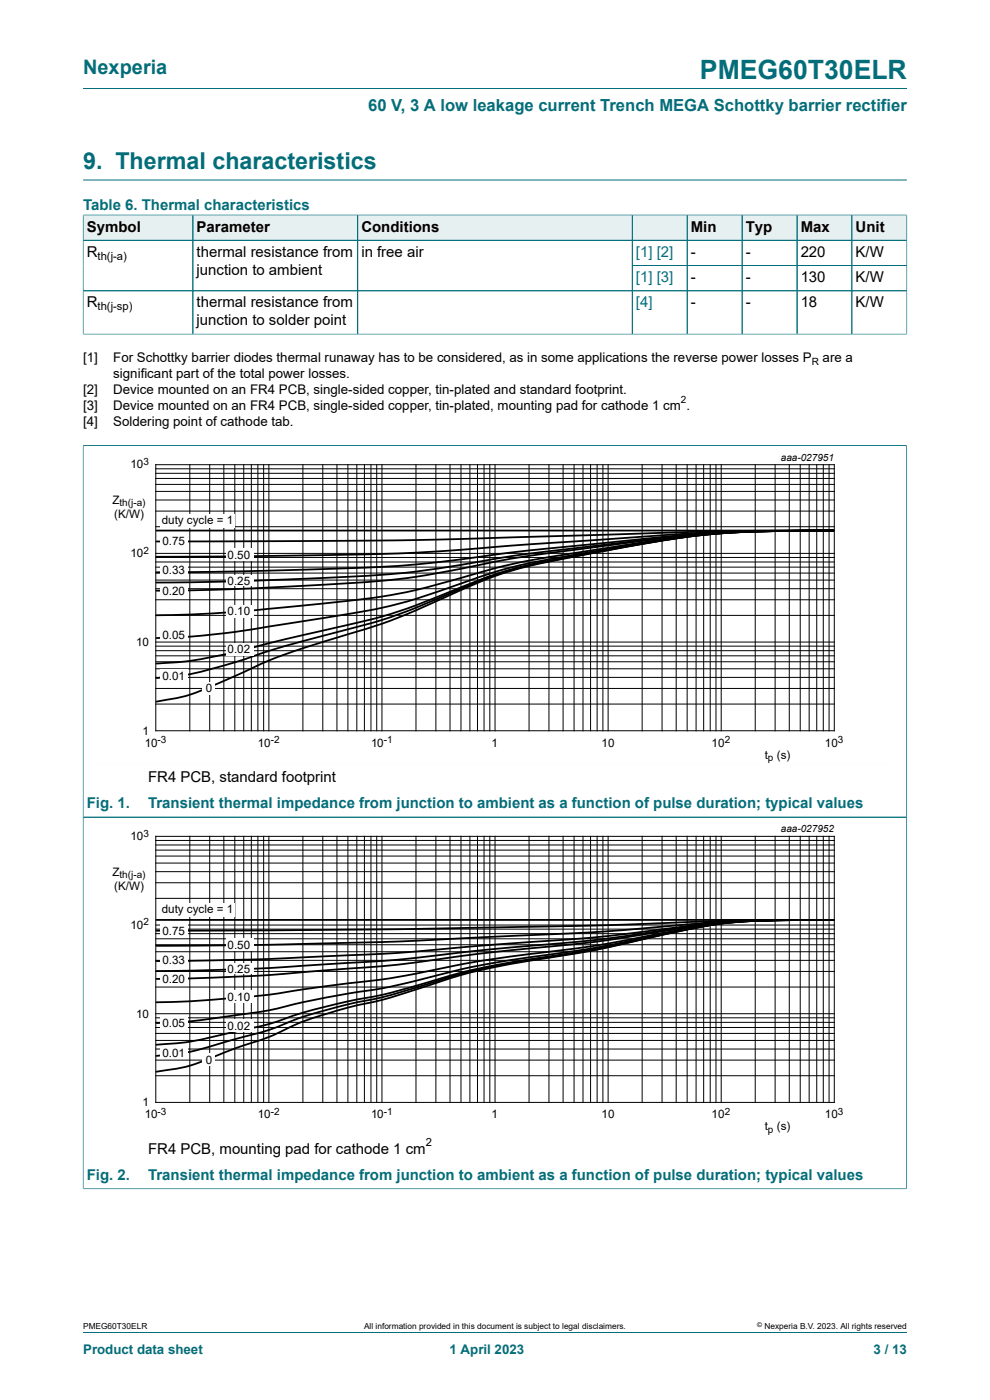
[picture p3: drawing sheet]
<svg xmlns="http://www.w3.org/2000/svg" width="210mm" height="297mm" viewBox="0 0 210 297" stroke-linecap="round" stroke-linejoin="round" font-family="sans-serif">
<path d="M17.6 18.8h174.8M17.6 38.2h174.8" fill="none" stroke="#036e7a" stroke-width=".21"/>
<path d="M17.7 45.7h23.2v5.2h-23.2z" fill="#e6f0f1"/>
<path d="M17.6 45.5v5.5h23.3v-5.4h-23.3" fill="none" stroke="#036e7a" stroke-width=".21"/>
<path d="M41 45.7h34.8v5.2h-34.8z" fill="#e6f0f1"/>
<path d="M40.9 45.6h35v5.4h-35z" fill="none" stroke="#036e7a" stroke-width=".21"/>
<path d="M75.9 45.7h58.1v5.2h-58.1z" fill="#e6f0f1"/>
<path d="M75.9 45.6h58.2v5.4h-58.2z" fill="none" stroke="#036e7a" stroke-width=".21"/>
<path d="M134.2 45.7h11.5v5.2h-11.5z" fill="#e6f0f1"/>
<path d="M134.1 45.6h11.7v5.4h-11.7z" fill="none" stroke="#036e7a" stroke-width=".21"/>
<path d="M145.8 45.7h11.5v5.2h-11.5z" fill="#e6f0f1"/>
<path d="M145.8 45.6h11.6v5.4h-11.6z" fill="none" stroke="#036e7a" stroke-width=".21"/>
<path d="M157.5 45.7h11.5v5.2h-11.5z" fill="#e6f0f1"/>
<path d="M157.4 45.6h11.7v5.4h-11.7z" fill="none" stroke="#036e7a" stroke-width=".21"/>
<path d="M169.1 45.7h11.5v5.2h-11.5z" fill="#e6f0f1"/>
<path d="M169.1 45.6h11.6v5.4h-11.6z" fill="none" stroke="#036e7a" stroke-width=".21"/>
<path d="M180.8 45.7h11.5v5.2h-11.5z" fill="#e6f0f1"/>
<g fill="none" stroke="#036e7a" stroke-width=".21">
<path d="M17.6 51h174.8M17.6 45.7v25.2M17.7 45.6h174.7M40.9 45.7v25.2M75.9 45.7v25.2M134.1 56.3h58.3M134.1 45.7v25.2M145.8 45.7v25.2M157.4 45.7v25.2M169.1 45.7v25.2M180.7 45.6v25.3M192.4 45.5v25.4"/>
<path d="M17.6 70.9h174.8M17.6 61.7h174.8M17.6 94.5h174.8M192.3 94.4v79h-174.7v-79"/>
</g>
<path d="M20.3 95.8h169.4v66.3h-169.4z" fill="none" stroke="#fefefe" stroke-width=".21"/>
<g fill="none" stroke="#000" stroke-width=".21">
<path d="M33 98.6h144v56.4h-144zM33 99.5h144M40.3 98.6v56.4M44.5 98.6v56.4M47.5 98.6v56.4M49.8 98.6v56.4M51.7 98.6v56.4M53.3 98.6v56.4M54.7 98.6v56.4M55.9 98.6v56.4M57 98.6v56.4M64.3 98.6v56.4"/>
<path d="M68.5 98.6v56.4M71.5 98.6v56.4M73.8 98.6v56.4M75.7 98.6v56.4M77.3 98.6v56.4M78.7 98.6v56.4M79.9 98.6v56.4M81 98.6v56.4M88.2 98.6v56.4M92.5 98.6v56.4M95.5 98.6v56.4M97.8 98.6v56.4"/>
<path d="M99.7 98.6v56.4M101.3 98.6v56.4M102.7 98.6v56.4M103.9 98.6v56.4M105 98.6v56.4M112.2 98.6v56.4M116.4 98.6v56.4M119.4 98.6v56.4M121.8 98.6v56.4M123.7 98.6v56.4M125.3 98.6v56.4M126.7 98.6v56.4"/>
<path d="M127.9 98.6v56.4M129 98.6v56.4M136.2 98.6v56.4M140.4 98.6v56.4M143.4 98.6v56.4M145.8 98.6v56.4M147.7 98.6v56.4M149.3 98.6v56.4M150.7 98.6v56.4M151.9 98.6v56.4M153 98.6v56.4M160.2 98.6v56.4"/>
<path d="M164.4 98.6v56.4M167.4 98.6v56.4M169.7 98.6v56.4M171.6 98.6v56.4M173.2 98.6v56.4M174.6 98.6v56.4M175.9 98.6v56.4M33 119.2h144M33 118.3h144M33 117.4h144M33 111.7h144M33 108.4h144"/>
<path d="M33 106.1h144M33 104.2h144M33 102.8h144M33 101.5h144M33 100.4h144M33 139.1h144M33 138h144M33 137.1h144M33 136.2h144M33 130.6h144M33 127.2h144M33 124.9h144"/>
<path d="M33 123.1h144M33 121.6h144M33 120.3h144M33 149.4h144M33 146.1h144M33 143.7h144M33 141.9h144M33 140.4h144"/>
</g>
<path d="M34 109h15.9v2.9h-15.9z" fill="#fefefe"/>
<path d="M33.2 112.6h143.6M176.8 112.6l-27 .2-63.3 1.8-53.3 .3M176.8 112.6l-17.6 .1-10.9 .4-37 2.4-15.3 1.3-10.3 .6-23.9 .5-28.6 .2M176.8 112.6l-18.5 .1-11.7 .7-34.4 3.4-18.2 2.3-10.6 1-10.4 .5-19.7 .6-20.1 .2M176.8 112.6l-18.5 .2-11.7 .7-34.4 4-15.3 2.5a235 235 0 0 1-33.5 2.8l-15.3 .6-14.9 .2M176.8 112.6l-18.5 .2-7 .3-5.6 .5-33.5 4.3-7.2 1.3-7.2 1.5a183.1 183.1 0 0 1-31.7 3.5l-17 .8-15.9 .3M176.8 112.6l-16.7 .1-10.3 .6-9.9 1.2-19 3a141.5 141.5 0 0 0-24.9 5.6 129 129 0 0 1-27.9 5l-19 1.8-8.7 .5-7.2 .1M176.8 112.6l-13.9 .1-7.7 .3a281.3 281.3 0 0 0-30.9 4.3l-2.6 .4a115.3 115.3 0 0 0-26.7 7 113.7 113.7 0 0 1-25.9 6.3l-12 1.9a152.1 152.1 0 0 1-23.9 2.5M176.8 112.6l-13.9 .1-6.9 .2a244.8 244.8 0 0 0-30.9 4.4l-2.5 .5a101.5 101.5 0 0 0-21.4 5.5l-3.4 1.3a120.2 120.2 0 0 1-21.4 7.4l-18.5 4.2a120.3 120.3 0 0 1-20.9 4.3l-3.8 .3M176.8 112.6l-13.9 .1-6.9 .2a239.9 239.9 0 0 0-30.9 4.5l-2.5 .5a104.5 104.5 0 0 0-19.9 5l-5.8 2.3a126.2 126.2 0 0 1-26.8 9.3l-4.9 1.3a198.2 198.2 0 0 0-16.1 4.9 57.6 57.6 0 0 1-15.9 3.1M176.8 112.6l-13.9 .1-6.9 .2a235.4 235.4 0 0 0-30.9 4.6l-2.5 .4a99.8 99.8 0 0 0-19.9 5.2l-6.7 2.9a132.3 132.3 0 0 1-24.9 9.4 117.4 117.4 0 0 0-22 8.4l-1.9 .8a40.4 40.4 0 0 1-14 4.2" fill="none" stroke="#000" stroke-width=".38"/>
<g fill="#fefefe">
<path d="M43 144.7h2.6v2.6h-2.6z"/>
<path d="M34 142h5.9v2.6h-5.9z"/>
<path d="M47.9 136.4h5.8v2.6h-5.8z"/>
<path d="M34 133.3h5.9v2.6h-5.9z"/>
<path d="M47.9 128.4h5.8v2.6h-5.8z"/>
<path d="M34 124h5.9v2.6h-5.9z"/>
<path d="M47.9 121.9h5.8v2.3h-5.8z"/>
<path d="M34 119.6h5.9v2.6h-5.9z"/>
<path d="M47.9 116.3h5.8v2.6h-5.8z"/>
<path d="M34 113.4h5.9v2.6h-5.9z"/>
</g>
<path d="M17.6 252.2h174.8M17.6 252.3v-78.9h174.7v78.9" fill="none" stroke="#036e7a" stroke-width=".21"/>
<path d="M20.3 174.6h169.4v66.3h-169.4z" fill="none" stroke="#fefefe" stroke-width=".21"/>
<g fill="none" stroke="#000" stroke-width=".21">
<path d="M33 177.4h144v56.5h-144zM33 179.3h144M33 178.3h144M40.3 177.4v56.5M44.5 177.4v56.5M47.5 177.4v56.5M49.8 177.4v56.5M51.7 177.4v56.5M53.3 177.4v56.5M54.7 177.4v56.5M55.9 177.4v56.5M57 177.4v56.5"/>
<path d="M64.3 177.4v56.5M68.5 177.4v56.5M71.5 177.4v56.5M73.8 177.4v56.5M75.7 177.4v56.5M77.3 177.4v56.5M78.7 177.4v56.5M79.9 177.4v56.5M81 177.4v56.5M88.2 177.4v56.5M92.5 177.4v56.5M95.5 177.4v56.5"/>
<path d="M97.8 177.4v56.5M99.7 177.4v56.5M101.3 177.4v56.5M102.7 177.4v56.5M103.9 177.4v56.5M105 177.4v56.5M112.2 177.4v56.5M116.4 177.4v56.5M119.4 177.4v56.5M121.8 177.4v56.5M123.7 177.4v56.5M125.3 177.4v56.5"/>
<path d="M126.7 177.4v56.5M127.9 177.4v56.5M129 177.4v56.5M136.2 177.4v56.5M140.4 177.4v56.5M143.4 177.4v56.5M145.8 177.4v56.5M147.7 177.4v56.5M149.3 177.4v56.5M150.7 177.4v56.5M151.9 177.4v56.5M153 177.4v56.5"/>
<path d="M160.2 177.4v56.5M164.4 177.4v56.5M167.4 177.4v56.5M169.7 177.4v56.5M171.6 177.4v56.5M173.2 177.4v56.5M174.6 177.4v56.5M175.9 177.4v56.5M33 199.2h144M33 198.1h144M33 197.1h144M33 196.2h144"/>
<path d="M33 190.6h144M33 187.3h144M33 184.9h144M33 183.1h144M33 181.6h144M33 180.3h144M33 219.2h144M33 218h144M33 216.9h144M33 215.9h144M33 215.1h144M33 209.4h144"/>
<path d="M33 206.1h144M33 203.7h144M33 201.9h144M33 200.4h144M33 228.2h144M33 224.9h144M33 222.5h144M33 220.7h144"/>
</g>
<path d="M34 191.7h15.9v2.9h-15.9z" fill="#fefefe"/>
<path d="M33.2 195.2h143.6M176.8 195.2l-21.6 .1-28.6 1-40.1 .8-53.3 .3M176.8 195.2h-14.9l-7.5 .3-27.8 2.2-41.7 2-28.6 .7-23.1 .2M176.8 195.2h-13a173.1 173.1 0 0 0-25.9 2.3l-12.8 1.4-21.7 1.6-20.8 1.8-26.3 1.2-23.1 .4M176.8 195.2h-11a143.7 143.7 0 0 0-26.9 2.5l-13 1.8-22.5 2-20.8 2.2-26.3 1.7-15 .5-8.1 .1M176.8 195.2h-10a133.6 133.6 0 0 0-27.9 2.6l-13 2-22.5 2.3-16 2.2-6.3 .7-25.5 1.9-14.3 .6-8.1 .2M176.8 195.2h-9a113.6 113.6 0 0 0-27.9 2.9l-12.5 2.3-23.2 3.1-6.4 1.1-5.8 1.2a152.1 152.1 0 0 1-19.9 3l-6.9 1a228.8 228.8 0 0 1-29.7 2.8h-2.3M176.8 195.2h-8.1a108.1 108.1 0 0 0-28.8 3.1l-14 2.8-17.8 2.6a164.9 164.9 0 0 0-20.7 4.6 117.8 117.8 0 0 1-14.4 2.6 219 219 0 0 0-16.7 3.6l-4.6 .6a125.9 125.9 0 0 1-18.5 1.9M176.8 195.2h-8.1a103.8 103.8 0 0 0-28.8 3.2l-14 3-17.1 2.7a126.9 126.9 0 0 0-20.5 5 99.3 99.3 0 0 1-14.5 3.3 113.1 113.1 0 0 0-16.7 4.8l-4.6 1.1a169.4 169.4 0 0 1-14.7 3l-4.6 .3M176.8 195.2h-8.1a102.5 102.5 0 0 0-28.8 3.2l-14 3.1-16.3 2.6a119.7 119.7 0 0 0-21.3 5.4 98.6 98.6 0 0 1-14.5 3.6 91.8 91.8 0 0 0-16.7 5.4l-9 2.4a50.9 50.9 0 0 1-14.9 3.1M176.8 195.2h-8.1a101.2 101.2 0 0 0-28.8 3.3l-14 3.1-16.3 2.7a111.9 111.9 0 0 0-21.3 5.6 97.6 97.6 0 0 1-14.5 3.8 73 73 0 0 0-16.7 6.3 181 181 0 0 0-15.8 5.8 46.2 46.2 0 0 1-8.1 1.6" fill="none" stroke="#000" stroke-width=".38"/>
<g fill="#fefefe">
<path d="M43 223.6h2.6v2.5h-2.6z"/>
<path d="M34 221.9h5.9v2.6h-5.9z"/>
<path d="M47.9 216.3h5.8v2.6h-5.8z"/>
<path d="M34 215.7h5.9v2.6h-5.9z"/>
<path d="M47.9 210h5.8v2.6h-5.8z"/>
<path d="M34 206.4h5.9v2.5h-5.9z"/>
<path d="M47.9 204.3h5.8v2.3h-5.8z"/>
<path d="M34 202.4h5.9v2.6h-5.9z"/>
<path d="M47.9 199h5.8v2.6h-5.8z"/>
<path d="M34 196.1h5.9v2.6h-5.9z"/>
</g>
<path d="M17.6 94.6v157.5M17.7 94.5h174.6M192.3 94.6v157.5M17.7 173.4h174.6M17.7 252.2h174.6M17.6 282.6h174.8" fill="none" stroke="#036e7a" stroke-width=".21"/>
<text font-size="5.6" fill="#036e7a" x="148.5" y="16.8">PMEG60T30ELR</text>
<text font-size="4.9" fill="#036e7a" x="17.6" y="35.9">9. Thermal characteristics</text>
<text font-size="4.2" fill="#036e7a" x="17.6" y="15.6">Nexperia</text>
<text font-size="3.5" fill="#036e7a" x="78.1" y="23.7">60 V, 3 A low leakage current Trench MEGA Schottky barrier rectifier</text>
<g font-size="3.2" fill="#036e7a">
<text x="17.6" y="44.5">Table 6. Thermal characteristics</text>
<text x="18.4" y="171.5">Fig. 1.</text>
<text x="31.4" y="171.5">Transient thermal impedance from junction to ambient as a function of pulse duration; typical values</text>
<text x="18.4" y="250.3">Fig. 2.</text>
<text x="31.4" y="250.3">Transient thermal impedance from junction to ambient as a function of pulse duration; typical values</text>
</g>
<g font-size="3.2">
<text x="18.4" y="49.1">Symbol</text>
<text x="41.7" y="49.1">Parameter</text>
<text x="76.7" y="49.1">Conditions</text>
<text x="146.5" y="49.1">Min</text>
<text x="158.2" y="49.1">Typ</text>
<text x="169.8" y="49.1">Max</text>
<text x="181.5" y="49.1">Unit</text>
<text x="18.4" y="54.5">R</text>
<text x="41.7" y="54.5">thermal resistance from</text>
<text x="41.7" y="58.3">junction to ambient</text>
<text x="76.7" y="54.5">in free air</text>
<text x="146.5" y="54.5">-</text>
<text x="146.5" y="59.8">-</text>
<text x="158.2" y="54.5">-</text>
<text x="158.2" y="59.8">-</text>
<text x="169.8" y="54.5">220</text>
<text x="169.8" y="59.8">130</text>
<text x="181.5" y="54.5">K/W</text>
<text x="181.5" y="59.8">K/W</text>
<text x="18.4" y="65.2">R</text>
<text x="41.7" y="65.2">thermal resistance from</text>
<text x="146.5" y="65.2">-</text>
<text x="158.2" y="65.2">-</text>
<text x="169.8" y="65.2">18</text>
<text x="181.5" y="65.2">K/W</text>
<text x="41.7" y="69">junction to solder point</text>
<text x="31.4" y="165.9">FR4 PCB, standard footprint</text>
<text x="31.4" y="244.8">FR4 PCB, mounting pad for cathode 1 cm</text>
</g>
<g font-size="3.2" fill="#00f">
<text x="134.9" y="54.5">[1] [2]</text>
<text x="134.9" y="59.8">[1] [3]</text>
<text x="134.9" y="65.2">[4]</text>
</g>
<g font-size="2.8">
<text x="17.6" y="76.8">[1]</text>
<text x="24" y="76.8">For Schottky barrier diodes thermal runaway has to be considered, as in some applications the reverse power losses P</text>
<text x="174.5" y="76.8">are a</text>
<text x="17.6" y="83.6">[2]</text>
<text x="24" y="80.2">significant part of the total power losses.</text>
<text x="24" y="83.6">Device mounted on an FR4 PCB, single-sided copper, tin-plated and standard footprint.</text>
<text x="17.6" y="87">[3]</text>
<text x="24" y="87">Device mounted on an FR4 PCB, single-sided copper, tin-plated, mounting pad for cathode 1 cm .</text>
<text x="17.6" y="90.4">[4]</text>
<text x="24" y="90.4">Soldering point of cathode tab.</text>
</g>
<g font-size="2.8" fill="#036e7a">
<text x="17.6" y="287.2">Product data sheet</text>
<text x="95.4" y="287.2">1 April 2023</text>
<text x="185.3" y="287.2">3 / 13</text>
</g>
<g font-size="2.5">
<text x="27.6" y="99.4">10</text>
<text x="23.8" y="106.9">Z</text>
<text x="24.2" y="109.9">(K/W)</text>
<text x="34.3" y="111.1">duty cycle = 1</text>
<text x="27.6" y="118.2">10</text>
<text x="34.4" y="115.6">0.75</text>
<text x="48.3" y="118.5">0.50</text>
<text x="34.4" y="121.9">0.33</text>
<text x="48.3" y="124">0.25</text>
<text x="34.4" y="126.2">0.20</text>
<text x="48.3" y="130.6">0.10</text>
<text x="28.9" y="137">10</text>
<text x="34.4" y="135.6">0.05</text>
<text x="48.3" y="138.6">0.02</text>
<text x="34.4" y="144.2">0.01</text>
<text x="43.6" y="146.9">0</text>
<text x="30.3" y="155.8">1</text>
<text x="30.7" y="158.4">10</text>
<text x="54.7" y="158.4">10</text>
<text x="78.7" y="158.4">10</text>
<text x="104.3" y="158.4">1</text>
<text x="127.6" y="158.4">10</text>
<text x="151" y="158.4">10</text>
<text x="162.3" y="160.9">t</text>
<text x="164.8" y="160.9">(s)</text>
<text x="175" y="158.4">10</text>
<text x="27.6" y="178.2">10</text>
<text x="23.8" y="185.8">Z</text>
<text x="24.2" y="188.8">(K/W)</text>
<text x="27.6" y="197.1">10</text>
<text x="34.3" y="193.8">duty cycle = 1</text>
<text x="34.4" y="198.3">0.75</text>
<text x="48.3" y="201.3">0.50</text>
<text x="34.4" y="208.6">0.20</text>
<text x="34.4" y="204.6">0.33</text>
<text x="48.3" y="206.4">0.25</text>
<text x="28.9" y="215.9">10</text>
<text x="48.3" y="212.3">0.10</text>
<text x="34.4" y="217.9">0.05</text>
<text x="48.3" y="218.5">0.02</text>
<text x="34.4" y="224.1">0.01</text>
<text x="43.6" y="225.7">0</text>
<text x="30.3" y="234.7">1</text>
<text x="30.7" y="237.2">10</text>
<text x="54.7" y="237.2">10</text>
<text x="78.7" y="237.2">10</text>
<text x="104.3" y="237.2">1</text>
<text x="127.6" y="237.2">10</text>
<text x="151" y="237.2">10</text>
<text x="162.3" y="239.8">t</text>
<text x="164.8" y="239.8">(s)</text>
<text x="175" y="237.2">10</text>
</g>
<g font-size="2.4">
<text x="20.7" y="55.1">th(j-a)</text>
<text x="20.7" y="65.8">th(j-sp)</text>
<text x="90.3" y="243.1">2</text>
</g>
<g font-size="2.1">
<text x="172.2" y="77.4">R</text>
<text x="144.4" y="85.5">2</text>
<text x="30.4" y="98.7">3</text>
<text x="165.6" y="97.7">aaa-027951</text>
<text x="25.4" y="107.4">th(j-a)</text>
<text x="30.4" y="117.5">2</text>
<text x="33.4" y="157.6">-3</text>
<text x="57.4" y="157.6">-2</text>
<text x="81.4" y="157.6">-1</text>
<text x="153.8" y="157.6">2</text>
<text x="162.9" y="161.4">p</text>
<text x="177.8" y="157.6">3</text>
<text x="30.4" y="177.5">3</text>
<text x="165.6" y="176.6">aaa-027952</text>
<text x="25.4" y="186.3">th(j-a)</text>
<text x="30.4" y="196.3">2</text>
<text x="33.4" y="236.5">-3</text>
<text x="57.4" y="236.5">-2</text>
<text x="81.4" y="236.5">-1</text>
<text x="153.8" y="236.5">2</text>
<text x="177.8" y="236.5">3</text>
<text x="162.9" y="240.3">p</text>
</g>
<g font-size="1.8">
<text x="17.6" y="282">PMEG60T30ELR</text>
<text x="77.2" y="282">All information provided in this document is subject to legal disclaimers.</text>
<text x="162.2" y="282">Nexperia B.V. 2023. All rights reserved</text>
</g>
<text font-size="1.4" x="160.6" y="281.6">©</text>
</svg>
